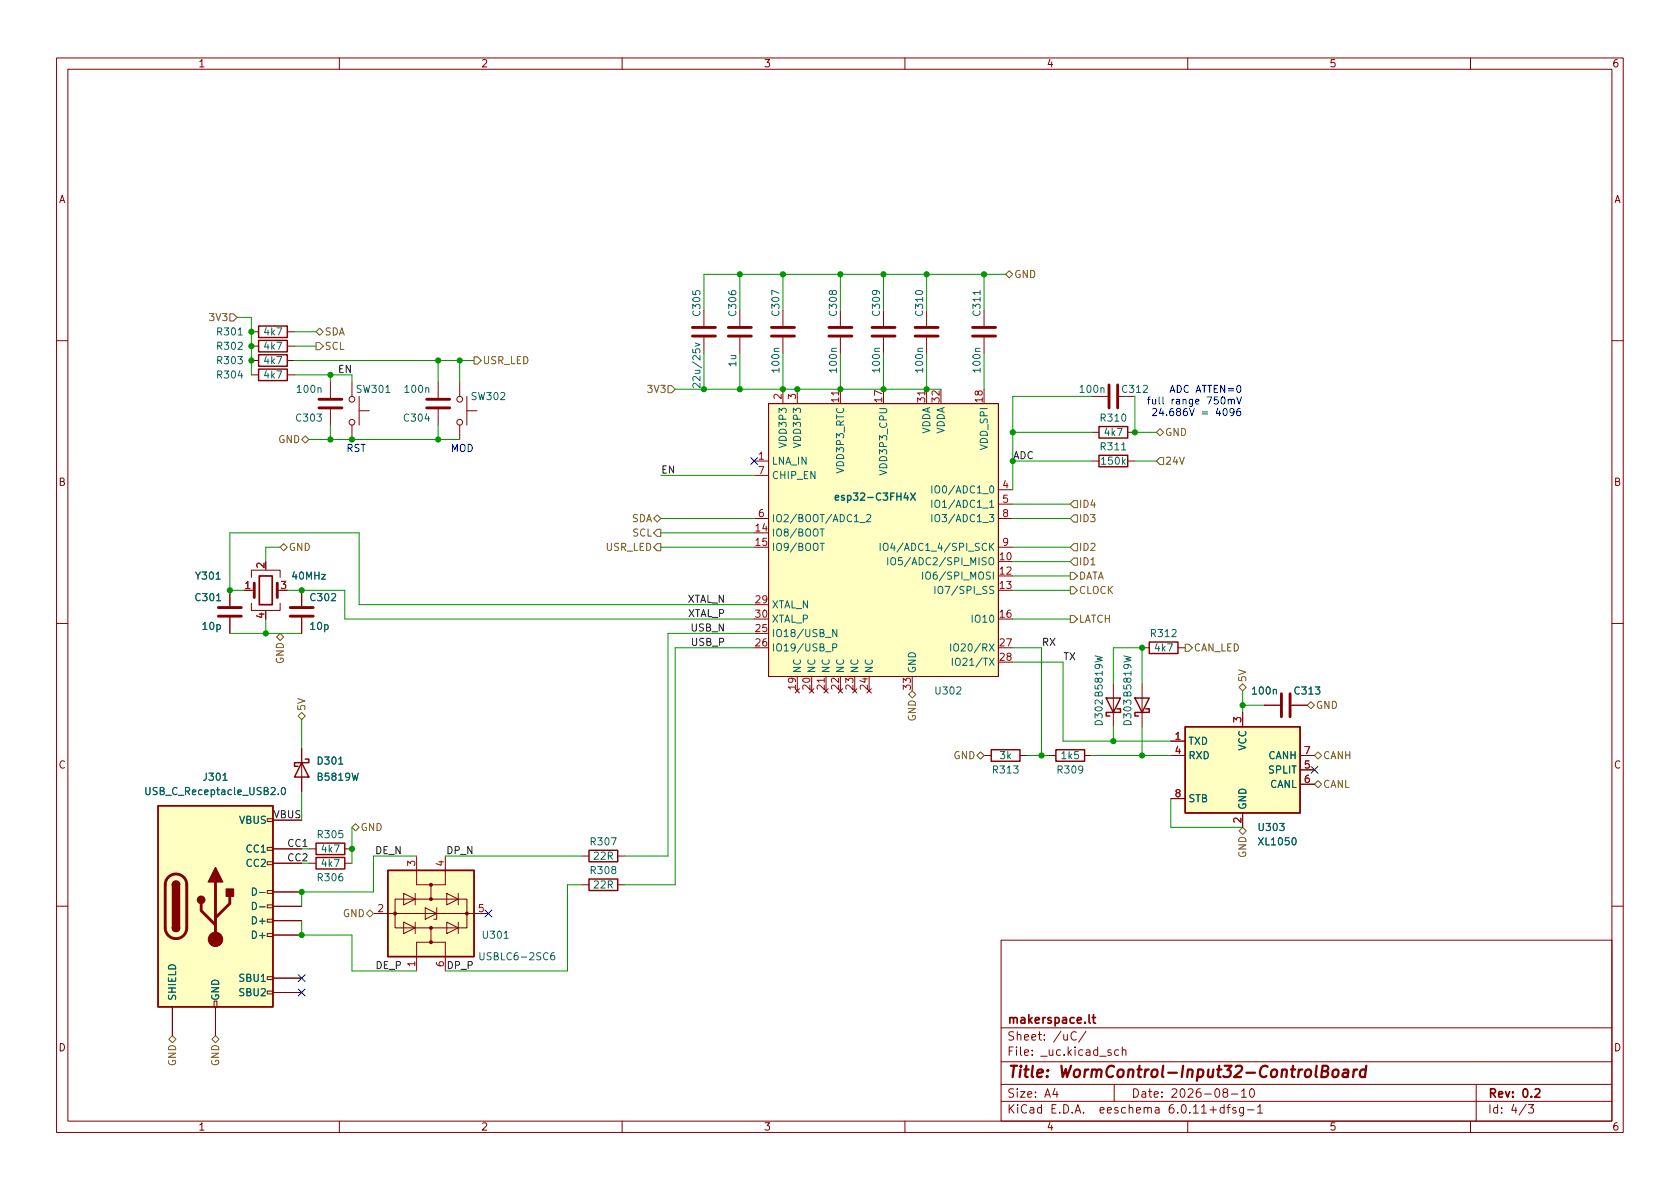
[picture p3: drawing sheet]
<svg xmlns="http://www.w3.org/2000/svg" width="297mm" height="210mm" viewBox="0 0 297 210" stroke-linecap="round" stroke-linejoin="round" font-family="sans-serif">
<g fill="none" stroke="#840000" stroke-width=".18">
<path d="M10 10.2h277v190.1h-277zM12 12.2h273v186.1h-273zM60 10.2v2M110 10.2v2M160 10.2v2M210 10.2v2M260 10.2v2M44.4 58.7h1.3M50.8 58.7h1.3M124.5 54.9v2.8M124.5 59.7v2.8M130.8 54.9v2.8"/>
<path d="M130.8 59.7v2.8M138.4 54.9v2.8M138.4 59.7v2.8M148.6 54.9v2.8M148.6 59.7v2.8M156.2 54.9v2.8M156.2 59.7v2.8M163.8 54.9v2.8M163.8 59.7v2.8M174 54.9v2.8M174 59.7v2.8M10 60.2h2"/>
<path d="M44.4 63.7h1.3M44.4 66.3h1.3M44.4 61.2h1.3M50.8 63.7h1.3M50.8 66.3h1.3M50.8 61.2h1.3M58.4 67.6v2.8M58.4 72.4v2.8M62.2 67.6v2.5M62.2 75.2v2.5M63.5 72.6h1.8M63.5 70.1v5.1"/>
<path d="M77.5 67.6v2.8M77.5 72.4v2.8M81.3 67.6v2.5M81.3 75.2v2.5M82.5 72.6h1.8M82.5 70.1v5.1M135.9 71.4h40.6v48.2h-40.6zM138.4 68.8v2.6M141 68.8v2.6M148.6 68.8v2.6M156.2 68.8v2.6M163.8 68.8v2.6"/>
<path d="M166.4 68.8v2.6M174 68.8v2.6M193 70.1h2.8M193 76.4h1.3M199.4 76.4h1.3M285 60.2h2M133.3 81.5h2.6M133.3 94.2h2.6M133.3 96.8h2.6M133.3 91.7h2.6M133.3 84.1h2.6M176.5 99.3h2.6"/>
<path d="M176.5 96.8h2.6M176.5 86.6h2.6M176.5 89.1h2.6M176.5 91.7h2.6M193 81.5h1.3M199.4 81.5h1.3M10 110.2h2M40.6 104.4v2.8M40.6 109.2v2.8M43.2 104.4h1.8M44.4 106.7v1.2h5.1v-1.2M44.4 102.1v-1.3h5.1v1.3"/>
<path d="M47 107.9v.3M53.3 104.4v2.8M53.3 109.2v2.8M133.3 114.5h2.6M133.3 109.5h2.6M133.3 112h2.6M133.3 106.9h2.6M141 119.6v2.6M143.5 119.6v2.6M146 119.6v2.6M148.6 119.6v2.6M151.1 119.6v2.6"/>
<path d="M153.7 119.6v2.6M161.3 119.6v2.6M176.5 114.5h2.6M176.5 101.8h2.6M176.5 104.4h2.6M176.5 109.5h2.6M176.5 117.1h2.6M201.9 114.5h1.3M208.3 114.5h1.2M285 110.2h2M53.3 132.3v7.6M145.7 121.8l.7 .7"/>
<path d="M146.4 121.8l-.7 .7M148.2 121.8l.8 .7M149 121.8l-.8 .7M153.3 121.8l.8 .7M154.1 121.8l-.8 .7M174 133.6h1.3M180.3 133.6h1.3M185.4 133.6h1.3M191.8 133.6h1.2M196.8 120.9v7.6M201.9 120.9v7.6M207 131.1h2.5"/>
<path d="M207 133.6h2.5M219.7 126v2.5M223.5 124.7h2.8M228.3 124.7h2.8M229.9 133.6h2.5M229.9 136.1h2.5M229.9 138.7h2.5M47.2 157.5h1.1v.5h-1.1zM47.2 152.4h1.1v.5h-1.1zM47.2 149.9h1.1v.5h-1.1zM47.2 144.8h1.1v.5h-1.1zM48.3 152.6h5"/>
<path d="M48.3 145h5M48.3 150.1h5M48.3 157.7h5M54.6 152.6h1.3M54.6 150.1h1.3M61 152.6h1.2M61 150.1h1.2M69.8 159h12.7v5.1h-12.7zM71.4 158l2 1-2 1zM73.4 158v2M73.7 151.4v5.1h2.5M78.7 151.4v5.1h-2.5v2.5"/>
<path d="M79 158l2 1-2 1zM81 158v2M102.9 156.5h1.2M102.9 151.4h1.2M109.2 156.5h1.3M109.2 151.4h1.3M207 141.2h2.5M219.7 143.8v2.5M10 160.2h2M30.5 178v5.1M37.8 177h.6v1h-.6zM38.1 178v5.1"/>
<path d="M47.2 175.3h1.1v.5h-1.1zM47.2 172.7h1.1v.5h-1.1zM47.2 165.1h1.1v.5h-1.1zM47.2 162.6h1.1v.5h-1.1zM47.2 160h1.1v.5h-1.1zM48.3 162.8h5M48.3 173h5M48.3 165.3h5M48.3 160.3h5M48.3 175.5h5M66 161.5h20.4M71.4 163.1l2 1-2 1z"/>
<path d="M73.4 163.1v2M75.2 160.5l2 1-2 1.1zM76.2 164.1v2.5h2.5v5.1M76.2 166.6h-2.5v5.1M77.2 160.5v2.1h-.5M79 163.1l2 1-2 1zM81 163.1v2M177 166.3h108v32h-108zM285 160.2h2M60 198.3v2M110 198.3v2M160 198.3v2"/>
<path d="M177 194.8h108M177 191.8h108M177 187.8h108M177 181.8h108M182.5 186.5v.1M182.5 185.7v.1M184.6 183.8v.1M184.6 183v.1M192 182.4l-1.3 1.9M197 191.8v3M198.4 185.8l.2-.2 .4 .1 .1 .9M198.4 185.1v1.5"/>
<path d="M204.3 195.9h.6v.9M204.9 196.2l-.5 .1a.29 .29 0 0 0-.2 .2 .29 .29 0 0 0 .2 .3h.5M210 198.3v2M217.7 193.5h1.2M219.5 193l.4-.5v1.5M219.5 194h.9M220.6 196.3h1.1M221.1 192.7l.2-.2a.81 .81 0 0 1 .6 .7 .81 .81 0 0 1-.3 .8h-.2a.81 .81 0 0 1-.3-1.3zM222.4 195.8l.4-.5v1.5M222.4 196.8h.8M260 198.3v2M261 191.8v6.5"/>
<path d="M270.2 195.3h1l-.6 .6 .5 .1v.7l-.2 .1h-.5l-.2-.1"/>
<circle cx="62.2" cy="70.6" r=".51"/>
<circle cx="62.2" cy="74.7" r=".51"/>
<circle cx="81.3" cy="74.7" r=".51"/>
<circle cx="81.3" cy="70.6" r=".51"/>
</g>
<path d="M235.8 189.3a.52 .52 0 0 1 .5-.2 .52 .52 0 0 1 .4 .4l-.1 .6a.55 .55 0 0 1-.5 .4 .55 .55 0 0 1-.5-.4zM237.6 189.2l.2-.1 .5 .1v1.3M238.4 189.6l-.7 .1a.4 .4 0 0 0-.3 .3 .4 .4 0 0 0 .2 .5l.7-.1M239.4 189.1l-.2 1.4M240 189.1l-.4 .1-.3 .3M241.5 189.2a.66 .66 0 0 0-1 .3l-.1 .6 .2 .3 .2 .1 .5-.1M241.6 188.5l-.3 2" fill="none" stroke="#840000" stroke-width=".4"/>
<path d="M45.8 101.8h2.3v5.1h-2.3zM192.6 179.4v1.3l.2 .2M193.1 179.9h.6M193.3 179.4v1.3l.4 .2" fill="none" stroke="#840000" stroke-width=".3"/>
<g fill="none" stroke="#840000" stroke-width=".51">
<path d="M122.4 57.9h4.1M122.4 59.4h4.1M128.8 57.9h4M128.8 59.4h4M136.4 57.9h4.1M136.4 59.4h4.1M146.6 57.9h4M146.6 59.4h4M154.2 57.9h4M154.2 59.4h4M161.8 57.9h4.1M161.8 59.4h4.1"/>
<path d="M172 57.9h4M172 59.4h4M56.4 70.6h4.1M56.4 72.1h4.1M75.4 70.6h4.1M75.4 72.1h4.1M196.1 68.1v4M197.6 68.1v4M38.6 109h4.1M38.6 107.4h4.1M45 103.1v2.6M49 103.1v2.6"/>
<path d="M51.3 109h4.1M51.3 107.4h4.1M226.6 122.7v4M228.1 122.7v4M29.8 155.1a1.91 1.91 0 0 1 2-.4 1.91 1.91 0 0 1 1.2 1.8v7.6a1.91 1.91 0 0 1-1.9 1.9 1.91 1.91 0 0 1-1.9-1.9v-7.8l.2-.6zM35.6 159.8v1.2l2.5 2.6M38.1 156v10.1M40.6 158.5v1.3l-2.5 2.5"/>
</g>
<g fill="none" stroke="#006464" stroke-width=".18">
<path d="M42.1 59.2h.7M137.7 51.9l-1.2-.6v.9M173.3 51.4v.7M42.4 65.5l-.3 .9h.8M56.2 68.7l.2-.1h.3l.1 .8M68.2 69.4h.7M75.3 68.7l.2-.1h.3v.8M75.5 73.2l-.3 .9h.7M122.5 61.7v.6l.6 .1-.1-.2v-.4l.2-.1h.4l.2 .2-.2 .5M122.9 60.6l.9 .3-.9 .3M137.7 61.6l-.8 .1v.3l.1 .1M147.9 61.6l-.8 .1-.1 .3 .2 .1"/>
<path d="M155.5 61.6l-.8 .1v.3l.1 .1M163.1 61.6l-.8 .1v.3l.1 .1M173.3 61.6l-.8 .1-.1 .3 .2 .1M194.7 68.7l.1-.1h.3l.1 .8M198.3 79.6h.8M145 96.1h.7M145.4 93.5v1.3M145.4 96.1v1.2M152 92.4h1M153.2 91.1l.5-.1 .3 .4-.8 .9h.8M173.8 89.8h.9M174.4 98.7l-.5-.1-.2 .1v.4l.6 .2 .1 .3-.3 .3-.5-.1"/>
<path d="M174.4 96.2a.6 .6 0 0 0-.8 .4 .6 .6 0 0 0 .6 .7l.2-.1M174.9 91h.8l-.4 .5 .3 .1v.5l-.1 .2-.6-.2M175 88.8l.3-.3v1.2M175 89.7h.7M175 96.1v1.2M175 98.7l.2-.1a.43 .43 0 0 1 .5 .4v.5a.42 .42 0 0 1-.4 .4 .42 .42 0 0 1-.4-.4v-.5zM175.2 86l.1-.1a.68 .68 0 0 1 .4 .6 .68 .68 0 0 1-.4 .7 .84 .84 0 0 1-.1-1.2zM175.2 96.6l.5 .7M175.7 96.1l-.7 .7M198.6 81.6l.3 .5M198.9 81.3l-.4 .4M38.2 102.4h.7"/>
<path d="M38.3 106.2h.7M147.2 114.5h.6l.2-.2-.1-.3-.7-.1v1.2M148 111.3v1.3l-.8-1.3v1.3M174.9 113.9l.9 1.2M174.9 116.4l.9 1.3M175.1 101.2h-.5l-.2 .1v.3l.6 .3 .1 .3-.2 .2h-.5M175.6 101.2v1.2M175.7 103.8l-.5-.1-.2 .1v.4l.6 .2 .1 .3-.2 .3-.5-.1M175.8 113.9l-.9 1.2M175.8 116.4l-.9 1.3M193.6 116l1.3 .3-.9 .2 .9 .3-1.3 .3M198.7 116l1.3 .3-.9 .2 .9 .3-1.3 .3"/>
<path d="M39.4 138h.8M49.9 139.4l.1-.1a.68 .68 0 0 1 .5 .6 .68 .68 0 0 1-.5 .6l-.1-.1-.2-.4zM59.9 135.1h.7M62.2 136.7l.4 1.3 .2-.9 .2 .9 .3-1.3M169.2 121.6l.5-.1 .2 .3-.8 .9h.8M225.1 122l.2-.1 .3 .1 .1 .7M45.9 157.8h1M49.2 140.4v.1M108.1 148.1h.8l-.5 1.3M226.3 145.6h.7l-.4 .5 .4 .1v.6l-.2 .1-.5-.1M228.6 148.3l.1-.2a.68 .68 0 0 1 .5 .7 .68 .68 0 0 1-.5 .6l-.1-.1-.2-.4zM45.9 160.4h1"/>
<path d="M89.1 165.9h.8M98 168.5h-.4a.86 .86 0 0 0 0 1.2l.4-.1 .1-.4-.2-.3h-.3l-.2 .3"/>
</g>
<g fill="none" stroke="#840000" stroke-width=".25">
<path d="M45.7 57.7h5.1v2h-5.1zM45.7 62.7h5.1v2.1h-5.1zM45.7 65.3h5.1v2h-5.1zM45.7 60.2h5.1v2h-5.1zM194.3 75.4h5.1v2.1h-5.1zM194.3 80.5h5.1v2h-5.1zM203.2 113.5h5.1v2.1h-5.1zM53.3 134.9l1.3 2.5h-2.5zM54 134.2h.6v.7h-2.5v.6h.6M175.3 132.6h5v2h-5zM186.7 132.6h5.1v2h-5.1zM195.6 123.4h2.5l-1.3 2.6z"/>
<path d="M197.5 125.3h.6v.7h-2.5v.6h.6M200.7 123.4h2.5l-1.3 2.6zM202.6 125.3h.6v.7h-2.5v.6h.6M209.5 128.5h20.4v15.3h-20.4zM27.9 142.5h20.4v35.5h-20.4zM30.5 156.5a.64 .64 0 0 1 .6-.7 .64 .64 0 0 1 .6 .7M55.9 151.6h5.1v2.1h-5.1zM55.9 149.1h5.1v2h-5.1zM68.6 153.9h15.2v15.3h-15.2zM104.1 155.4h5.1v2.1h-5.1zM104.1 150.4h5.1v2h-5.1zM30.5 164.1a.64 .64 0 0 0 .6 .6 .64 .64 0 0 0 .6-.6"/>
</g>
<g fill="#ffffc2" stroke="#ffffc2" stroke-width=".18">
<path d="M209.5 128.5h20.4v15.3h-20.4z"/>
<path d="M135.9 71.4h40.6v48.2h-40.6z"/>
<path d="M68.6 153.9h15.2v15.3h-15.2z"/>
<path d="M27.9 142.5h20.4v35.5h-20.4z"/>
</g>
<path d="M148.3 69.1v.8M163.5 69.1v.8M145.7 119.9v.8" fill="none" stroke="#a90000" stroke-width=".18"/>
<path d="M160.1 87.1l-.3 .9h.8M160.4 87.6v.9M161 87.2l.8 1.3M161.8 87.2l-.8 1.3" fill="none" stroke="#006464" stroke-width=".25"/>
<g fill="#840000" stroke="#840000" stroke-width=".18">
<circle cx="76.2" cy="166.6" r=".25"/>
<circle cx="76.2" cy="164.1" r=".25"/>
<circle cx="69.8" cy="161.5" r=".25"/>
<circle cx="82.5" cy="161.5" r=".25"/>
<circle cx="76.2" cy="159" r=".25"/>
<circle cx="76.2" cy="156.5" r=".25"/>
<circle cx="38.1" cy="166.1" r="1.27"/>
</g>
<g fill="#840000" stroke="#840000" stroke-width=".25">
<path d="M30.5 164.1h1.2a.64 .64 0 0 1-.6 .6 .64 .64 0 0 1-.6-.6z"/>
<path d="M30.5 156.5h1.2v7.6h-1.2z"/>
<path d="M30.7 156a.64 .64 0 0 1 .7-.1 .64 .64 0 0 1 .3 .6h-1.2z"/>
<path d="M38.1 153.4l1.3 2.6h-2.6z"/>
<path d="M40 157.2h1.3v1.3h-1.3z"/>
<circle cx="35.6" cy="159.1" r=".63"/>
</g>
<g fill="none" stroke="#725600" stroke-width=".18">
<path d="M40.6 55.5h.7l.6 .6-.6 .7h-.7zM55.9 58.7l.6-.7 .6 .7-.6 .6zM177.8 48.5l.6-.6 .7 .6-.7 .6zM53.3 77.7l.7-.6 .6 .6-.6 .7zM55.9 60.6h.6l.6 .6-.6 .6h-.6zM83.8 63.1h.7l.6 .6-.6 .7h-.7zM118.1 68.2h.6l.7 .6-.7 .7h-.6zM204.5 76.4l.6-.6 .6 .6-.6 .7zM49.5 96.8l.7-.7 .6 .7-.6 .6zM116.2 96.1h.6v1.3h-.6l-.6-.6zM116.2 93.6h.6v1.3h-.6l-.6-.7zM116.2 91.1l.6 .6-.6 .6-.6-.6z"/>
<path d="M189.2 91.7l.7-.6h.6v1.2h-.6zM189.2 99.3l.7-.6h.6v1.2h-.6zM189.9 88.5h.6v1.3h-.6l-.7-.7zM189.9 96.1h.6v1.3h-.6l-.7-.6zM205.1 80.9h.6v1.3h-.6l-.6-.7zM48.9 112.6l.6-.6 .7 .6-.7 .7zM189.2 101.2h.7l.6 .6-.6 .7h-.7zM189.2 103.8h.7l.6 .6-.6 .6h-.7zM189.2 108.8h.7l.6 .7-.6 .6h-.7zM209.5 113.9h.7l.6 .6-.6 .7h-.7zM52.7 126.6l.6-.6 .7 .6-.7 .6zM160.7 122.8l.6-.6 .6 .6-.6 .6z"/>
<path d="M172.7 133.6l.7-.6 .6 .6-.6 .6zM219.1 121.5l.6-.6 .6 .6-.6 .7zM231.1 124.7l.7-.6 .6 .6-.6 .6zM232.4 133.6l.6-.6 .7 .6-.7 .6zM233 138l.7 .7-.7 .6-.6-.6zM62.2 146.3l.7-.6 .6 .6-.6 .6zM219.1 146.9l.6-.6 .6 .6-.6 .7zM64.8 161.5l.6-.6 .6 .6-.6 .7zM29.8 183.8l.7-.7 .6 .7-.6 .6zM37.5 183.8l.6-.7 .6 .7-.6 .6z"/>
</g>
<path d="M205.6 70.2v1.1l.2 .2M210.3 72.2l.4 1.3 .5-1.3" fill="none" stroke="#0000c2" stroke-width=".18"/>
<g fill="none" stroke="#009600" stroke-width=".18">
<path d="M41.9 56.1h2.5v10.2M52.1 58.7h3.8M130.8 48.5v6.4M138.4 48.5v6.4M148.6 48.5v6.4M156.2 48.5v6.4M163.8 48.5v6.4M174 48.5v6.4M177.8 48.5h-53.3v6.4M52.1 66.3h10.1v1.3M52.1 61.2h3.8M52.1 63.7h31.7"/>
<path d="M54.6 77.7h26.7M58.4 66.3v1.3M58.4 75.2v2.5M77.5 63.7v3.9M77.5 75.2v2.5M81.3 63.7v3.9M119.4 68.8h47M124.5 62.5v6.3M130.8 62.5v6.3M138.4 62.5v6.3M148.6 62.5v6.3M156.2 62.5v6.3"/>
<path d="M163.8 62.5v6.3M174 62.5v6.3M179.1 76.4h13.9M193 70.1h-13.9v16.5M200.7 70.1v6.3h3.8M49.5 96.8h-2.5v2.5M116.8 94.2h16.5M116.8 96.8h16.5M116.8 91.7h16.5M116.8 84.1h16.5M179.1 96.8h10.1M179.1 99.3h10.1"/>
<path d="M179.1 91.7h10.1M179.1 89.1h10.1M179.1 81.5h13.9M200.7 81.5h3.8M40.6 112h12.7M43.2 104.4h-2.6v-10.2h22.9v12.7h69.8M47 109.5v2.5M50.8 104.4h10.2v5.1h72.3M133.3 114.5h-13.9v42h-8.9M133.3 112h-15.2v39.4h-7.6M179.1 104.4h10.1M179.1 114.5h5v19.1"/>
<path d="M179.1 117.1h8.9v14h19M179.1 101.8h10.1M179.1 109.5h10.1M53.3 127.2v5.1M53.3 139.9v5.1M181.6 133.6h3.8M193 133.6h14M196.8 120.9v-6.4h5.1v6.4M196.8 128.5v2.6M201.9 128.5v5.1M219.7 122.2v3.8M219.7 124.7h3.8"/>
<path d="M53.3 150.1h1.3M62.2 146.3v6.3M73.7 151.4h-7.7v6.3h-12.7v2.6M78.7 151.4h24.2M102.9 156.5h-2.6v15.2h-21.6M207 141.2v5.1h12.7M53.3 162.8v2.5h8.9v6.4h11.5"/>
</g>
<path d="M132.7 80.9l1.3 1.2M134 80.9l-1.3 1.2M231.8 135.5l1.2 1.2M233 135.5l-1.2 1.2M52.7 172.4l1.2 1.2M52.7 174.9l1.2 1.2M53.9 172.4l-1.2 1.2M53.9 174.9l-1.2 1.2M85.8 160.9l1.2 1.2M87 160.9l-1.2 1.2" fill="none" stroke="#000084" stroke-width=".18"/>
<g fill="#009600" stroke="#009600" stroke-width=".18">
<circle cx="53.3" cy="165.3" r=".46"/>
<circle cx="53.3" cy="157.7" r=".46"/>
<circle cx="62.2" cy="150.1" r=".46"/>
<circle cx="163.8" cy="48.5" r=".46"/>
<circle cx="156.2" cy="48.5" r=".46"/>
<circle cx="174" cy="48.5" r=".46"/>
<circle cx="156.2" cy="68.8" r=".46"/>
<circle cx="163.8" cy="68.8" r=".46"/>
<circle cx="179.1" cy="76.4" r=".46"/>
<circle cx="179.1" cy="81.5" r=".46"/>
<circle cx="200.7" cy="76.4" r=".46"/>
<circle cx="201.9" cy="114.5" r=".46"/>
<circle cx="77.5" cy="63.7" r=".46"/>
<circle cx="77.5" cy="77.7" r=".46"/>
<circle cx="53.3" cy="104.4" r=".46"/>
<circle cx="81.3" cy="63.7" r=".46"/>
<circle cx="148.6" cy="48.5" r=".46"/>
<circle cx="130.8" cy="68.8" r=".46"/>
<circle cx="124.5" cy="68.8" r=".46"/>
<circle cx="138.4" cy="48.5" r=".46"/>
<circle cx="130.8" cy="48.5" r=".46"/>
<circle cx="138.4" cy="68.8" r=".46"/>
<circle cx="141" cy="68.8" r=".46"/>
<circle cx="148.6" cy="68.8" r=".46"/>
<circle cx="44.4" cy="61.2" r=".46"/>
<circle cx="44.4" cy="58.7" r=".46"/>
<circle cx="62.2" cy="77.7" r=".46"/>
<circle cx="58.4" cy="77.7" r=".46"/>
<circle cx="58.4" cy="66.3" r=".46"/>
<circle cx="44.4" cy="63.7" r=".46"/>
<circle cx="40.6" cy="104.4" r=".46"/>
<circle cx="201.9" cy="133.6" r=".46"/>
<circle cx="184.1" cy="133.6" r=".46"/>
<circle cx="196.8" cy="131.1" r=".46"/>
<circle cx="219.7" cy="124.7" r=".46"/>
<circle cx="47" cy="112" r=".46"/>
</g>
<g font-size="2.8" fill="#840000">
<text x="178" y="191.2">Title:</text>
<text x="187.3" y="191.2">WormControl-Input32-ControlBoard</text>
</g>
<g font-size="2.1" fill="#840000">
<text x="178" y="184.5">Sheet:</text>
<text x="178" y="181.5">makerspace.lt</text>
<text x="186.2" y="184.5">/uC/</text>
<text x="178" y="187.2">File:</text>
<text x="184.4" y="187.2">_uc.kicad_sch</text>
<text x="178" y="197.4">KiCad</text>
<text x="178" y="194.6">Size:</text>
<text x="184.7" y="194.6">A4</text>
<text x="185.7" y="197.4">E.D.A.</text>
<text x="194.6" y="197.4">eeschema</text>
<text x="200" y="194.6">Date:</text>
<text x="207" y="197.4">6.0.11+dfsg-1</text>
<text x="207" y="194.6">2026-08-10</text>
<text x="263" y="194.6">Rev:</text>
<text x="263" y="197.4">Id:</text>
<text x="267.1" y="197.4">4/3</text>
<text x="269.1" y="194.6">0.2</text>
</g>
<g font-size="1.8" fill="#840000">
<text x="35" y="12.3">1</text>
<text x="85" y="12.3">2</text>
<text x="135" y="12.3">3</text>
<text x="185" y="12.3">4</text>
<text x="235" y="12.3">5</text>
<text x="285" y="12.3">6</text>
<text x="10.4" y="36.3">A</text>
<text x="285.4" y="36.3">A</text>
<text x="10.3" y="86.3">B</text>
<text x="285.3" y="86.3">B</text>
<text x="10.3" y="136.3">C</text>
<text x="285.3" y="136.3">C</text>
<text x="10.3" y="186.3">D</text>
<text x="285.3" y="186.3">D</text>
<text x="35" y="200.3">1</text>
<text x="85" y="200.3">2</text>
<text x="135" y="200.3">3</text>
<text x="185" y="200.3">4</text>
<text x="235" y="200.3">5</text>
<text x="285" y="200.3">6</text>
</g>
<g font-size="1.8" fill="#725600">
<text x="179.3" y="49.5">GND</text>
<text x="36.8" y="57.2">3V3</text>
<text x="57.3" y="59.7">SDA</text>
<text x="57.3" y="62.2">SCL</text>
<text x="85.3" y="64.8">USR_LED</text>
<text x="114.3" y="69.9">3V3</text>
<text x="205.9" y="77.5">GND</text>
<text x="49.1" y="78.7">GND</text>
<text x="205.9" y="82.6">24V</text>
<text x="111.7" y="92.7">SDA</text>
<text x="111.7" y="95.3">SCL</text>
<text x="190.7" y="90.2">ID4</text>
<text x="190.7" y="92.7">ID3</text>
<text x="51" y="97.8">GND</text>
<text x="107" y="97.8">USR_LED</text>
<text x="190.7" y="97.8">ID2</text>
<text x="190.7" y="100.3">ID1</text>
<text x="190.7" y="102.9">DATA</text>
<text x="190.7" y="105.4">CLOCK</text>
<text x="190.7" y="110.5">LATCH</text>
<text x="50.6" y="117.5" transform="rotate(-90 50.6 117.5)">GND</text>
<text x="211" y="115.6">CAN_LED</text>
<text x="54.4" y="125.8" transform="rotate(-90 54.4 125.8)">5V</text>
<text x="220.7" y="120.7" transform="rotate(-90 220.7 120.7)">5V</text>
<text x="232.6" y="125.7">GND</text>
<text x="162.3" y="127.7" transform="rotate(-90 162.3 127.7)">GND</text>
<text x="168.5" y="134.6">GND</text>
<text x="233.9" y="134.6">CANH</text>
<text x="233.9" y="139.7">CANL</text>
<text x="63.7" y="147.3">GND</text>
<text x="220.7" y="151.8" transform="rotate(-90 220.7 151.8)">GND</text>
<text x="60.6" y="162.6">GND</text>
<text x="31.5" y="188.6" transform="rotate(-90 31.5 188.6)">GND</text>
<text x="39.1" y="188.6" transform="rotate(-90 39.1 188.6)">GND</text>
</g>
<g font-size="1.8" fill="#006464">
<text x="38.1" y="59.7">R301</text>
<text x="46.5" y="59.7">4k7</text>
<text x="124.2" y="56.1" transform="rotate(-90 124.2 56.1)">C305</text>
<text x="130.6" y="56.1" transform="rotate(-90 130.6 56.1)">C306</text>
<text x="138.2" y="56.1" transform="rotate(-90 138.2 56.1)">C307</text>
<text x="148.3" y="56.1" transform="rotate(-90 148.3 56.1)">C308</text>
<text x="156" y="56.1" transform="rotate(-90 156 56.1)">C309</text>
<text x="163.6" y="56.1" transform="rotate(-90 163.6 56.1)">C310</text>
<text x="173.7" y="56.1" transform="rotate(-90 173.7 56.1)">C311</text>
<text x="38.1" y="64.8">R303</text>
<text x="38.1" y="62.2">R302</text>
<text x="46.5" y="64.8">4k7</text>
<text x="46.5" y="62.2">4k7</text>
<text x="130.6" y="65" transform="rotate(-90 130.6 65)">1u</text>
<text x="38.1" y="67.3">R304</text>
<text x="46.5" y="67.3">4k7</text>
<text x="52.2" y="69.9">100n</text>
<text x="62.8" y="69.9">SW301</text>
<text x="71.3" y="69.9">100n</text>
<text x="83.1" y="71.1">SW302</text>
<text x="124.2" y="68.8" transform="rotate(-90 124.2 68.8)">22u/25v</text>
<text x="138.2" y="66.1" transform="rotate(-90 138.2 66.1)">100n</text>
<text x="148.3" y="66.1" transform="rotate(-90 148.3 66.1)">100n</text>
<text x="156" y="66.1" transform="rotate(-90 156 66.1)">100n</text>
<text x="163.6" y="66.1" transform="rotate(-90 163.6 66.1)">100n</text>
<text x="173.7" y="66.1" transform="rotate(-90 173.7 66.1)">100n</text>
<text x="190.6" y="69.9">100n</text>
<text x="198.1" y="69.9">C312</text>
<text x="52.1" y="74.9">C303</text>
<text x="71.1" y="74.9">C304</text>
<text x="164.9" y="76.7" transform="rotate(-90 164.9 76.7)">VDDA</text>
<text x="167.4" y="76.7" transform="rotate(-90 167.4 76.7)">VDDA</text>
<text x="194.3" y="74.9">R310</text>
<text x="195.1" y="77.5">4k7</text>
<text x="136.4" y="82.6">LNA_IN</text>
<text x="139.5" y="79.3" transform="rotate(-90 139.5 79.3)">VDD3P3</text>
<text x="142" y="79.3" transform="rotate(-90 142 79.3)">VDD3P3</text>
<text x="149.6" y="83.8" transform="rotate(-90 149.6 83.8)">VDD3P3_RTC</text>
<text x="175" y="79.7" transform="rotate(-90 175 79.7)">VDD_SPI</text>
<text x="194.3" y="80">R311</text>
<text x="194.4" y="82.6">150k</text>
<text x="136.4" y="85.1">CHIP_EN</text>
<text x="147.3" y="88.9">esp32-C3FH4X</text>
<text x="157.2" y="84.2" transform="rotate(-90 157.2 84.2)">VDD3P3_CPU</text>
<text x="164.4" y="87.6">IO0/ADC1_0</text>
<text x="136.4" y="95.3">IO8/BOOT</text>
<text x="136.4" y="92.7">IO2/BOOT/ADC1_2</text>
<text x="164.4" y="90.2">IO1/ADC1_1</text>
<text x="164.4" y="92.7">IO3/ADC1_3</text>
<text x="136.4" y="97.8">IO9/BOOT</text>
<text x="155.2" y="97.8">IO4/ADC1_4/SPI_SCK</text>
<text x="156.6" y="100.3">IO5/ADC2/SPI_MISO</text>
<text x="34.3" y="106.7">C301</text>
<text x="34.4" y="102.9">Y301</text>
<text x="51.4" y="102.9">40MHz</text>
<text x="54.6" y="106.7">C302</text>
<text x="136.4" y="108">XTAL_N</text>
<text x="162.7" y="102.9">IO6/SPI_MOSI</text>
<text x="164.9" y="105.4">IO7/SPI_SS</text>
<text x="35.6" y="111.8">10p</text>
<text x="54.6" y="111.8">10p</text>
<text x="136.4" y="113">IO18/USB_N</text>
<text x="136.4" y="110.5">XTAL_P</text>
<text x="171.5" y="110.5">IO10</text>
<text x="203.2" y="113">R312</text>
<text x="136.4" y="115.6">IO19/USB_P</text>
<text x="142" y="119.1" transform="rotate(-90 142 119.1)">NC</text>
<text x="144.5" y="119.1" transform="rotate(-90 144.5 119.1)">NC</text>
<text x="147.1" y="119.1" transform="rotate(-90 147.1 119.1)">NC</text>
<text x="149.6" y="119.1" transform="rotate(-90 149.6 119.1)">NC</text>
<text x="152.2" y="119.1" transform="rotate(-90 152.2 119.1)">NC</text>
<text x="154.7" y="119.1" transform="rotate(-90 154.7 119.1)">NC</text>
<text x="162.3" y="119.1" transform="rotate(-90 162.3 119.1)">GND</text>
<text x="167.7" y="115.6">IO20/RX</text>
<text x="168" y="118.1">IO21/TX</text>
<text x="203.9" y="115.6">4k7</text>
<text x="165.1" y="123.2">U302</text>
<text x="221.1" y="123.2">100n</text>
<text x="228.6" y="123.2">C313</text>
<text x="195.3" y="128.5" transform="rotate(-90 195.3 128.5)">D302 B5819W</text>
<text x="200.4" y="128.5" transform="rotate(-90 200.4 128.5)">D303 B5819W</text>
<text x="55.9" y="135.6">D301</text>
<text x="175.3" y="137.2">R313</text>
<text x="176.6" y="134.6">3k</text>
<text x="186.7" y="137.2">R309</text>
<text x="187.4" y="134.6">1k5</text>
<text x="210.1" y="132.1">TXD</text>
<text x="210.1" y="134.6">RXD</text>
<text x="220.7" y="132.8" transform="rotate(-90 220.7 132.8)">VCC</text>
<text x="224.1" y="137.2">SPLIT</text>
<text x="224.2" y="134.6">CANH</text>
<text x="25.4" y="141">USB_C_Receptacle_USB2.0</text>
<text x="35.7" y="138.4">J301</text>
<text x="55.9" y="138.4">B5819W</text>
<text x="210.1" y="142.2">STB</text>
<text x="220.7" y="143.3" transform="rotate(-90 220.7 143.3)">GND</text>
<text x="224.5" y="139.7">CANL</text>
<text x="42.2" y="146.1">VBUS</text>
<text x="55.9" y="148.6">R305</text>
<text x="104.2" y="149.9">R307</text>
<text x="222.3" y="147.3">U303</text>
<text x="222.3" y="149.9">XL1050</text>
<text x="43.3" y="151.1">CC1</text>
<text x="43.3" y="153.7">CC2</text>
<text x="56.6" y="151.1">4k7</text>
<text x="56.6" y="153.7">4k7</text>
<text x="104.2" y="154.9">R308</text>
<text x="104.8" y="152.4">22R</text>
<text x="44.2" y="158.8">D-</text>
<text x="44.2" y="161.3">D-</text>
<text x="55.9" y="156.2">R306</text>
<text x="104.8" y="157.5">22R</text>
<text x="44.2" y="163.8">D+</text>
<text x="44.2" y="166.4">D+</text>
<text x="85.1" y="166.4">U301</text>
<text x="42.1" y="174">SBU1</text>
<text x="84.5" y="170.2">USBLC6-2SC6</text>
<text x="31.5" y="177" transform="rotate(-90 31.5 177)">SHIELD</text>
<text x="39.1" y="177" transform="rotate(-90 39.1 177)">GND</text>
<text x="42.1" y="176.5">SBU2</text>
</g>
<g font-size="1.8" fill="#0f0f0f">
<text x="59.7" y="65.9">EN</text>
<text x="116.8" y="83.7">EN</text>
<text x="179.1" y="81.2">ADC</text>
<text x="121.5" y="106.6">XTAL_N</text>
<text x="121.6" y="109.1">XTAL_P</text>
<text x="122" y="111.7">USB_N</text>
<text x="122.1" y="114.2">USB_P</text>
<text x="184.1" y="114.2">RX</text>
<text x="188" y="116.7">TX</text>
<text x="48.3" y="144.7">VBUS</text>
<text x="50.7" y="149.8">CC1</text>
<text x="66.3" y="151">DE_N</text>
<text x="78.8" y="151">DP_N</text>
<text x="66.3" y="171.3">DE_P</text>
<text x="78.9" y="171.3">DP_P</text>
</g>
<g font-size="1.8" fill="#a90000">
<text x="138.2" y="70.8" transform="rotate(-90 138.2 70.8)">2</text>
<text x="140.7" y="70.8" transform="rotate(-90 140.7 70.8)">3</text>
<text x="148.3" y="71.4" transform="rotate(-90 148.3 71.4)">11</text>
<text x="156" y="71.4" transform="rotate(-90 156 71.4)">17</text>
<text x="163.6" y="71.4" transform="rotate(-90 163.6 71.4)">31</text>
<text x="166.1" y="71.4" transform="rotate(-90 166.1 71.4)">32</text>
<text x="173.7" y="71.4" transform="rotate(-90 173.7 71.4)">18</text>
<text x="133.9" y="81.3">1</text>
<text x="133.9" y="83.8">7</text>
<text x="177.1" y="86.4">4</text>
<text x="177.1" y="88.9">5</text>
<text x="133.3" y="94">14</text>
<text x="133.9" y="91.4">6</text>
<text x="177.1" y="91.4">8</text>
<text x="46.7" y="100.6" transform="rotate(-90 46.7 100.6)">2</text>
<text x="133.3" y="96.5">15</text>
<text x="176.5" y="99.1">10</text>
<text x="176.5" y="101.6">12</text>
<text x="177.1" y="96.5">9</text>
<text x="43.1" y="104.1">1</text>
<text x="49.5" y="104.1">3</text>
<text x="133.3" y="106.7">29</text>
<text x="176.5" y="104.1">13</text>
<text x="46.7" y="109.5" transform="rotate(-90 46.7 109.5)">4</text>
<text x="133.3" y="111.8">25</text>
<text x="133.3" y="109.2">30</text>
<text x="176.5" y="109.2">16</text>
<text x="133.3" y="114.3">26</text>
<text x="176.5" y="114.3">27</text>
<text x="176.5" y="116.8">28</text>
<text x="140.7" y="122.2" transform="rotate(-90 140.7 122.2)">19</text>
<text x="143.3" y="122.2" transform="rotate(-90 143.3 122.2)">20</text>
<text x="145.8" y="122.2" transform="rotate(-90 145.8 122.2)">21</text>
<text x="148.3" y="122.2" transform="rotate(-90 148.3 122.2)">22</text>
<text x="150.9" y="122.2" transform="rotate(-90 150.9 122.2)">23</text>
<text x="153.4" y="122.2" transform="rotate(-90 153.4 122.2)">24</text>
<text x="161" y="122.2" transform="rotate(-90 161 122.2)">33</text>
<text x="207.6" y="130.8">1</text>
<text x="219.5" y="127.9" transform="rotate(-90 219.5 127.9)">3</text>
<text x="207.6" y="133.3">4</text>
<text x="230.5" y="135.9">5</text>
<text x="230.5" y="133.3">7</text>
<text x="207.6" y="141">8</text>
<text x="230.5" y="138.4">6</text>
<text x="219.5" y="145.7" transform="rotate(-90 219.5 145.7)">2</text>
<text x="73.4" y="153.3" transform="rotate(-90 73.4 153.3)">3</text>
<text x="78.5" y="153.3" transform="rotate(-90 78.5 153.3)">4</text>
<text x="66.6" y="161.3">2</text>
<text x="84.4" y="161.3">5</text>
<text x="73.4" y="171.1" transform="rotate(-90 73.4 171.1)">1</text>
<text x="78.5" y="171.1" transform="rotate(-90 78.5 171.1)">6</text>
</g>
<g font-size="1.8" fill="#0000c2">
<text x="202.7" y="71.5">full</text>
<text x="206.7" y="69.5">ADC ATTEN=0</text>
<text x="207" y="71.5">range</text>
<text x="213.5" y="71.5">750mV</text>
<text x="203.5" y="73.6">24.686V</text>
<text x="212.3" y="73.6">=</text>
<text x="215" y="73.6">4096</text>
<text x="61.2" y="79.9">RST</text>
<text x="79.6" y="79.9">MOD</text>
</g>
<text font-size="1.8" fill="#009600" x="50.7" y="152.3">CC2</text>
</svg>
